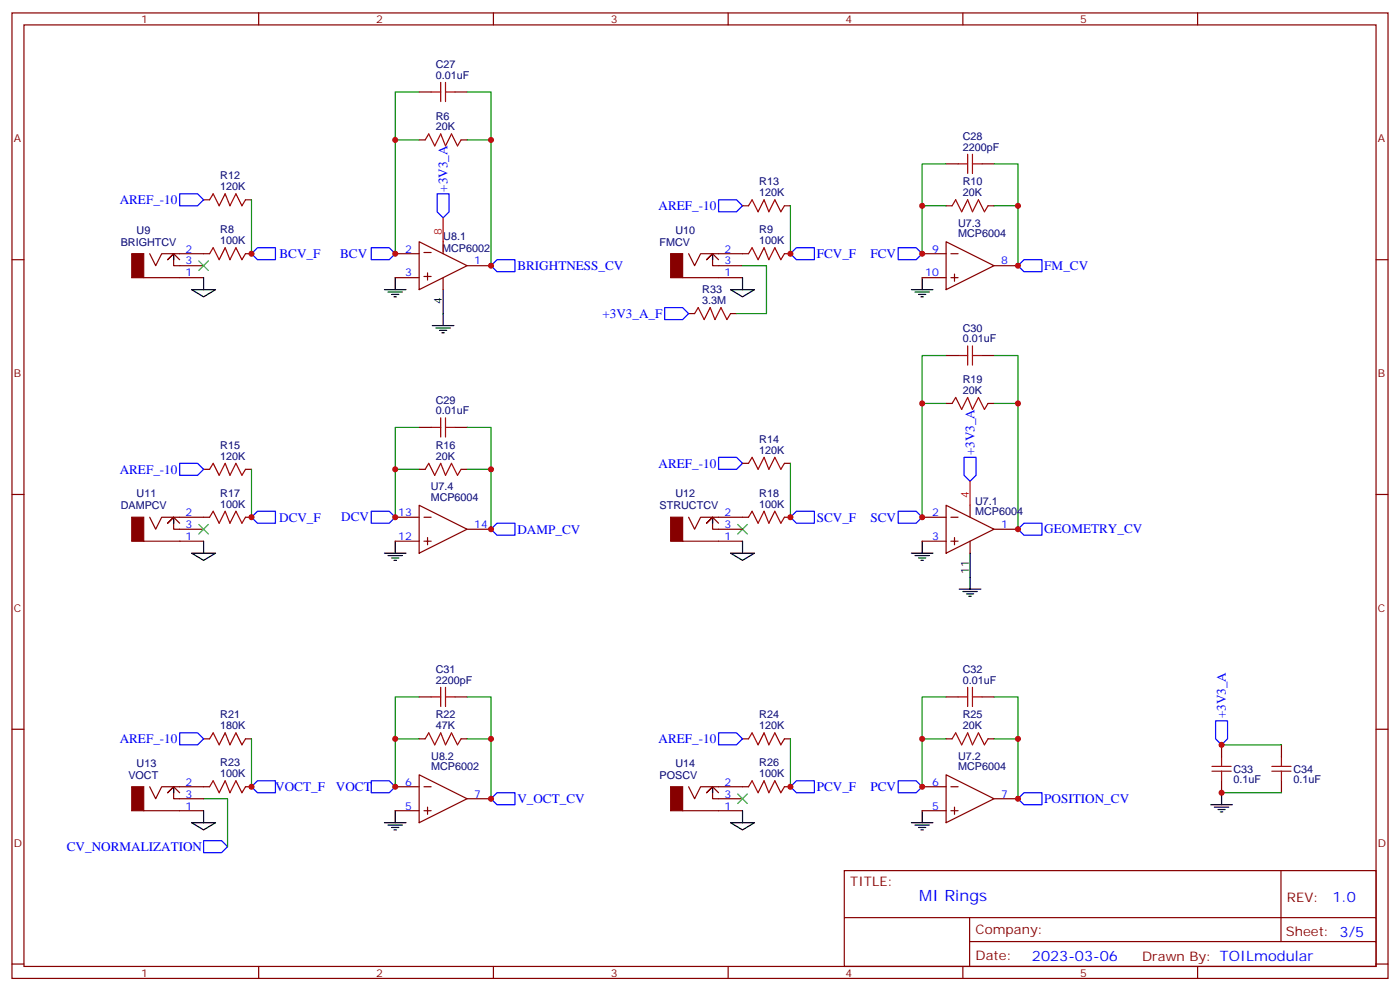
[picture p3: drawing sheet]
<svg xmlns="http://www.w3.org/2000/svg" width="412mm" height="292mm" viewBox="0 0 412 292" stroke-linecap="round" stroke-linejoin="round" font-family="sans-serif">
<g fill="none" stroke="#870000" stroke-width=".35">
<path d="M3.5 3.8h405.4v284.3h-405.4zM7.1 7.3h398.2v277.3h-398.2zM76.2 3.8v3.5M145.3 3.8v3.5M214.5 3.8v3.5M283.6 3.8v3.5M352.8 3.8v3.5M123.5 27.1h3.5M134.1 27.1h3.5M60 58.8h1.7M72.3 58.8h1.8M123.5 41.2h1.7"/>
<path d="M135.8 41.2h1.8M278.7 48.3h3.5M289.3 48.3h3.5M3.5 76.5h3.6M44.1 74.7l1.8 3.5 1.7-3.5h14.1M52.9 76.5l-1.7-1.8-1.8 1.8 1.8-1.8v3.5h8.8M72.3 74.7h1.8M116.4 74.7h7.1M123.5 71.2l14.1 7-14.1 7.1zM124.9 74.4h2.1M130.5 71.2v3.5M137.6 78.2h7"/>
<path d="M202.8 74.7l1.8 3.5 1.8-3.5h14.1M211.7 76.5l-1.8-1.8-1.8 1.8 1.8-1.8v3.5h8.8M218.7 60.6h1.8M231.1 74.7h1.7M231.1 60.6h1.7M271.6 74.7h7.1M278.7 71.2l14.1 7-14.1 7.1zM278.7 60.6h1.8M280.1 74.7h2.1M291 60.6h1.8M292.8 78.2h7.1M405.3 76.5h3.6"/>
<path d="M42.3 81.8h17.7M116.4 81.8h7.1M124.9 81.4h2.1M125.9 80.4v2.1M130.5 81.8v3.5M201.1 81.8h17.6M202.8 92.4h1.8M215.2 92.4h1.8M271.6 81.8h7.1M280.1 81.8h2.1M281.2 80.7v2.1M278.7 104.7h3.5"/>
<path d="M278.7 118.8h1.8M289.3 104.7h3.5M291 118.8h1.8M60 138.2h1.7M72.3 138.2h1.8M123.5 138.2h1.7M123.5 125.9h3.5M134.1 125.9h3.5M135.8 138.2h1.8M218.7 136.5h1.8M231.1 136.5h1.7M3.5 145.6h3.6"/>
<path d="M42.3 159.4h17.7M44.1 152.3l1.8 3.6 1.7-3.6h14.1M52.9 154.1l-1.7-1.8-1.8 1.8 1.8-1.8v3.6h8.8M72.3 152.3h1.8M116.4 152.3h7.1M116.4 159.4h7.1M123.5 148.8l14.1 7.1-14.1 7zM124.9 152.3h2.1M124.9 159.4h2.1M125.9 158.3v2.1M137.6 155.9h7M201.1 159.4h17.6"/>
<path d="M202.8 152.3l1.8 3.6 1.8-3.6h14.1M211.7 154.1l-1.8-1.8-1.8 1.8 1.8-1.8v3.6h8.8M231.1 152.3h1.7M271.6 152.3h7.1M271.6 159.4h7.1M278.7 148.8l14.1 7.1-14.1 7zM280.1 152.3h2.1M280.1 159.4h2.1M281.2 158.3v2.1M285.8 148.8v3.5M285.8 159.4v3.5M292.8 155.9h7.1"/>
<path d="M405.3 145.6h3.6M3.5 214.8h3.6M60 217.6h1.7M72.3 217.6h1.8M123.5 217.6h1.7M123.5 205.2h3.5M134.1 205.2h3.5M135.8 217.6h1.8M218.7 217.6h1.8M231.1 217.6h1.7M278.7 217.6h1.8M278.7 205.2h3.5"/>
<path d="M289.3 205.2h3.5M291 217.6h1.8M359.8 219.4v3.5M377.5 219.4v3.5M405.3 214.8h3.6M42.3 238.8h17.7M44.1 231.7l1.8 3.5 1.7-3.5h14.1M52.9 233.5l-1.7-1.8-1.8 1.8 1.8-1.8v3.5h8.8M72.3 231.7h1.8M116.4 231.7h7.1M116.4 238.8h7.1M123.5 228.2l14.1 7-14.1 7.1z"/>
<path d="M124.9 231.7h2.1M124.9 238.8h2.1M125.9 237.7v2.1M137.6 235.2h7M201.1 238.8h17.6M202.8 231.7l1.8 3.5 1.8-3.5h14.1M211.7 233.5l-1.8-1.8-1.8 1.8 1.8-1.8v3.5h8.8M231.1 231.7h1.7M271.6 231.7h7.1M271.6 238.8h7.1M278.7 228.2l14.1 7-14.1 7.1zM280.1 231.7h2.1"/>
<path d="M280.1 238.8h2.1M281.2 237.7v2.1M292.8 235.2h7.1M359.8 229.9v3.6M377.5 229.9v3.6M248.7 256.4h156.6v28.2h-156.6zM377.3 256.4v20.9M248.7 270.2h156.5M285.6 277.3h119.6M285.6 270.2v14.2M3.5 283.9h3.6M76.2 284.6v3.5"/>
<path d="M145.3 284.6v3.5M214.5 284.6v3.5M283.6 284.6v3.5M352.8 284.6v3.5M405.3 283.9h3.6"/>
</g>
<g fill="none" stroke="#a10000" stroke-width=".35">
<path d="M127 27.1h2.8M129.8 24.3v5.6M131.2 24.3v5.6M131.2 27.1h2.9M61.7 58.8l1.1-1.7 1.8 3.5 1.7-3.5 1.4 3.5 1.8-3.5 1.8 3.5 1-1.8M125.2 41.2l1.1-1.8 1.8 3.6 1.7-3.6 1.4 3.6 1.8-3.6 1.8 3.6 1-1.8M282.2 48.3h2.8M285 45.4v5.7M286.5 45.4v5.7M286.5 48.3h2.8M61.7 74.7l1.1-1.7 1.8 3.5 1.7-3.5 1.4 3.5 1.8-3.5 1.8 3.5 1-1.8M220.5 74.7l1-1.7 1.8 3.5 1.8-3.5 1.4 3.5 1.7-3.5 1.8 3.5 1.1-1.8"/>
<path d="M220.5 60.6l1-1.8 1.8 3.6 1.8-3.6 1.4 3.6 1.7-3.6 1.8 3.6 1.1-1.8M280.5 60.6l1-1.8 1.8 3.6 1.7-3.6 1.5 3.6 1.7-3.6 1.8 3.6 1-1.8M204.6 92.4l1.1-1.8 1.7 3.5 1.8-3.5 1.4 3.5 1.8-3.5 1.7 3.5 1.1-1.7M280.5 118.8l1-1.7 1.8 3.5 1.7-3.5 1.5 3.5 1.7-3.5 1.8 3.5 1-1.8M282.2 104.7h2.8M285 101.9v5.6M286.5 101.9v5.6M286.5 104.7h2.8M61.7 138.2l1.1-1.7 1.8 3.5 1.7-3.5 1.4 3.5 1.8-3.5 1.8 3.5 1-1.8M125.2 138.2l1.1-1.7 1.8 3.5 1.7-3.5 1.4 3.5 1.8-3.5 1.8 3.5 1-1.8M127 125.9h2.8M129.8 123v5.7"/>
<path d="M131.2 123v5.7M131.2 125.9h2.9M220.5 136.5l1-1.8 1.8 3.5 1.8-3.5 1.4 3.5 1.7-3.5 1.8 3.5 1.1-1.7M61.7 152.3l1.1-1.7 1.8 3.5 1.7-3.5 1.4 3.5 1.8-3.5 1.8 3.5 1-1.8M220.5 152.3l1-1.7 1.8 3.5 1.8-3.5 1.4 3.5 1.7-3.5 1.8 3.5 1.1-1.8M61.7 217.6l1.1-1.8 1.8 3.6 1.7-3.6 1.4 3.6 1.8-3.6 1.8 3.6 1-1.8M125.2 217.6l1.1-1.8 1.8 3.6 1.7-3.6 1.4 3.6 1.8-3.6 1.8 3.6 1-1.8M127 205.2h2.8M129.8 202.4v5.7M131.2 202.4v5.7M131.2 205.2h2.9M220.5 217.6l1-1.8 1.8 3.6 1.8-3.6 1.4 3.6 1.7-3.6 1.8 3.6 1.1-1.8"/>
<path d="M280.5 217.6l1-1.8 1.8 3.6 1.7-3.6 1.5 3.6 1.7-3.6 1.8 3.6 1-1.8M282.2 205.2h2.8M285 202.4v5.7M286.5 202.4v5.7M286.5 205.2h2.8M61.7 231.7l1.1-1.8 1.8 3.6 1.7-3.6 1.4 3.6 1.8-3.6 1.8 3.6 1-1.8M220.5 231.7l1-1.8 1.8 3.6 1.8-3.6 1.4 3.6 1.7-3.6 1.8 3.6 1.1-1.8M357 227.1h5.7M357 225.7h5.7M359.8 222.9v2.8M359.8 227.1v2.8M374.6 227.1h5.7"/>
<path d="M374.6 225.7h5.7M377.5 222.9v2.8M377.5 227.1v2.8"/>
</g>
<g fill="none" stroke="#00f" stroke-width=".35">
<path d="M52.9 57.1h5.3l1.8 1.7-1.8 1.8h-5.3zM128.8 57.1h3.5v5.3l-1.8 1.7-1.7-1.7zM211.7 58.8h5.3l1.7 1.8-1.7 1.8h-5.3zM74.1 74.7l1.7-1.7h5.3v3.5h-5.3zM109.4 73h5.3l1.7 1.7-1.7 1.8h-5.3zM144.6 78.2l1.8-1.7h5.3v3.5h-5.3zM232.8 74.7l1.8-1.7h5.3v3.5h-5.3zM264.6 73h5.3l1.7 1.7-1.7 1.8h-5.3zM299.9 78.2l1.7-1.7h5.3v3.5h-5.3zM195.8 90.6h5.3l1.7 1.8-1.7 1.7h-5.3zM52.9 136.5h5.3l1.8 1.7-1.8 1.8h-5.3zM211.7 134.7h5.3l1.7 1.8-1.7 1.7h-5.3z"/>
<path d="M284 134.7h3.5v5.3l-1.7 1.7-1.8-1.7zM74.1 152.3l1.7-1.7h5.3v3.5h-5.3zM109.4 150.6h5.3l1.7 1.7-1.7 1.8h-5.3zM144.6 155.9l1.8-1.8h5.3v3.5h-5.3zM232.8 152.3l1.8-1.7h5.3v3.5h-5.3zM264.6 150.6h5.3l1.7 1.7-1.7 1.8h-5.3zM299.9 155.9l1.7-1.8h5.3v3.5h-5.3zM52.9 215.8h5.3l1.8 1.8-1.8 1.8h-5.3zM211.7 215.8h5.3l1.7 1.8-1.7 1.8h-5.3zM358.1 212.3h3.5v5.3l-1.8 1.8-1.7-1.8zM74.1 231.7l1.7-1.8h5.3v3.6h-5.3zM109.4 229.9h5.3l1.7 1.8-1.7 1.8h-5.3z"/>
<path d="M144.6 235.2l1.8-1.7h5.3v3.5h-5.3zM232.8 231.7l1.8-1.8h5.3v3.6h-5.3zM264.6 229.9h5.3l1.7 1.8-1.7 1.8h-5.3zM299.9 235.2l1.7-1.7h5.3v3.5h-5.3zM60 247.6h5.3l1.7 1.7-1.7 1.8h-5.3z"/>
</g>
<g fill="none" stroke="#008700" stroke-width=".35">
<path d="M123.5 27.1h-7.1v47.6M137.6 27.1h7v51.1M74.1 58.8v15.9M116.4 41.2h7.1M137.6 41.2h7M278.7 48.3h-7.1v26.4M292.8 48.3h7.1v29.9M218.7 78.2h7.1v14.2h-8.8M232.8 60.6v14.1M271.6 60.6h7.1M292.8 60.6h7.1M271.6 118.8h7.1"/>
<path d="M278.7 104.7h-7.1v47.6M292.8 104.7h7.1v51.2M292.8 118.8h7.1M74.1 138.2v14.1M116.4 138.2h7.1M123.5 125.9h-7.1v26.4M137.6 125.9h7v30M137.6 138.2h7M232.8 136.5v15.8M74.1 217.6v14.1M116.4 217.6h7.1M123.5 205.2h-7.1v26.5"/>
<path d="M137.6 205.2h7v30M137.6 217.6h7M232.8 217.6v14.1M271.6 217.6h7.1M278.7 205.2h-7.1v26.5M292.8 205.2h7.1v30M292.8 217.6h7.1M359.8 219.4h17.7M60 235.2h7v14.1M359.8 233.5h17.7"/>
</g>
<g fill="none" stroke="#000" stroke-width=".35">
<path d="M51.2 74.7v1.8M209.9 74.7v1.8M56.4 85.3h7.1l-3.5 2.1zM60 81.8v3.5M113.2 85.3h6.4M114.3 86h4.2M115.4 86.7h2.1M116.1 87.4h.7M116.4 81.8v3.5M127.4 95.9h6.3M128.4 96.6h4.2M129.5 97.3h2.1"/>
<path d="M130.2 98h.7M130.5 85.3v10.6M215.2 85.3h7l-3.5 2.1zM218.7 81.8v3.5M268.5 85.3h6.3M269.5 86h4.3M270.6 86.7h2.1M271.3 87.4h.7M271.6 81.8v3.5M51.2 152.3v1.8M60 159.4v3.5M116.4 159.4v3.5"/>
<path d="M209.9 152.3v1.8M218.7 159.4v3.5M271.6 159.4v3.5M56.4 162.9h7.1l-3.5 2.1zM113.2 162.9h6.4M114.3 163.6h4.2M115.4 164.3h2.1M116.1 165h.7M215.2 162.9h7l-3.5 2.1zM268.5 162.9h6.3M269.5 163.6h4.3M270.6 164.3h2.1"/>
<path d="M271.3 165h.7M282.6 173.5h6.3M283.6 174.2h4.3M284.7 174.9h2.1M285.4 175.6h.7M285.8 162.9v10.6M51.2 231.7v1.8M60 238.8v3.5M116.4 238.8v3.5M209.9 231.7v1.8M218.7 238.8v3.5M271.6 238.8v3.5"/>
<path d="M356.7 237h6.3M357.7 237.7h4.2M358.8 238.4h2.1M359.5 239.1h.7M359.8 233.5v3.5M56.4 242.3h7.1l-3.5 2.1zM113.2 242.3h6.4M114.3 243h4.2M115.4 243.7h2.1M116.1 244.4h.7M215.2 242.3h7l-3.5 2.1zM268.5 242.3h6.3"/>
<path d="M269.5 243h4.3M270.6 243.7h2.1M271.3 244.4h.7"/>
</g>
<g fill="#870000" stroke="#870000" stroke-width=".35">
<path d="M38.8 74.7h3.5v7.1h-3.5z"/>
<path d="M197.6 74.7h3.5v7.1h-3.5z"/>
<path d="M38.8 152.3h3.5v7.1h-3.5z"/>
<path d="M197.6 152.3h3.5v7.1h-3.5z"/>
<path d="M38.8 231.7h3.5v7.1h-3.5z"/>
<path d="M197.6 231.7h3.5v7.1h-3.5z"/>
</g>
<path d="M58.6 76.8l2.8 2.9M61.4 76.8l-2.8 2.9M58.6 154.4l2.8 2.9M61.4 154.4l-2.8 2.9M217.3 154.4l2.8 2.9M220.1 154.4l-2.8 2.9M217.3 233.8l2.8 2.8M220.1 233.8l-2.8 2.8" fill="none" stroke="#3c3" stroke-width=".35"/>
<path d="M130.5 64.1v7.1M285.8 141.7v7.1" fill="none" stroke="#f00" stroke-width=".35"/>
<g fill="#c00">
<circle cx="144.6" cy="41.2" r=".88"/>
<circle cx="271.6" cy="60.6" r=".88"/>
<circle cx="299.9" cy="60.6" r=".88"/>
<circle cx="144.6" cy="138.2" r=".88"/>
<circle cx="299.9" cy="118.8" r=".88"/>
<circle cx="271.6" cy="118.8" r=".88"/>
<circle cx="144.6" cy="217.6" r=".88"/>
<circle cx="299.9" cy="217.6" r=".88"/>
<circle cx="271.6" cy="217.6" r=".88"/>
<circle cx="359.8" cy="219.4" r=".88"/>
<circle cx="359.8" cy="233.5" r=".88"/>
<circle cx="144.6" cy="78.2" r=".88"/>
<circle cx="144.6" cy="235.2" r=".88"/>
<circle cx="299.9" cy="235.2" r=".88"/>
<circle cx="299.9" cy="155.9" r=".88"/>
<circle cx="144.6" cy="155.9" r=".88"/>
<circle cx="299.9" cy="78.2" r=".88"/>
<circle cx="116.4" cy="138.2" r=".88"/>
<circle cx="116.4" cy="41.2" r=".88"/>
<circle cx="116.4" cy="217.6" r=".88"/>
<circle cx="74.1" cy="231.7" r=".88"/>
<circle cx="116.4" cy="231.7" r=".88"/>
<circle cx="74.1" cy="152.3" r=".88"/>
<circle cx="74.1" cy="74.7" r=".88"/>
<circle cx="271.6" cy="74.7" r=".88"/>
<circle cx="232.8" cy="74.7" r=".88"/>
<circle cx="271.6" cy="152.3" r=".88"/>
<circle cx="232.8" cy="152.3" r=".88"/>
<circle cx="271.6" cy="231.7" r=".88"/>
<circle cx="232.8" cy="231.7" r=".88"/>
<circle cx="116.4" cy="74.7" r=".88"/>
<circle cx="116.4" cy="152.3" r=".88"/>
</g>
<text font-size="4.6" fill="#00f" x="270.8" y="265.4">MI Rings</text>
<g font-size="4.2" fill="#00f">
<text x="392.5" y="265.7">1.0</text>
<text x="304" y="283">2023-03-06</text>
</g>
<g font-size="3.9" fill="#00f">
<text x="131.9" y="56.5" transform="rotate(-90 131.9 56.5)">+3V3_A</text>
<text x="35.3" y="60.1">AREF_-10</text>
<text x="194" y="61.9">AREF_-10</text>
<text x="82.3" y="76">BCV_F</text>
<text x="100.2" y="76">BCV</text>
<text x="240.6" y="76">FCV_F</text>
<text x="256.4" y="76">FCV</text>
<text x="152.4" y="79.5">BRIGHTNESS_CV</text>
<text x="307.6" y="79.5">FM_CV</text>
<text x="177.4" y="93.6">+3V3_A_F</text>
<text x="194" y="137.7">AREF_-10</text>
<text x="287.1" y="134.1" transform="rotate(-90 287.1 134.1)">+3V3_A</text>
<text x="35.3" y="139.5">AREF_-10</text>
<text x="82.2" y="153.6">DCV_F</text>
<text x="100.5" y="153.6">DCV</text>
<text x="240.6" y="153.6">SCV_F</text>
<text x="256.4" y="153.6">SCV</text>
<text x="152.4" y="157.2">DAMP_CV</text>
<text x="307.6" y="157.1">GEOMETRY_CV</text>
<text x="361.1" y="211.6" transform="rotate(-90 361.1 211.6)">+3V3_A</text>
<text x="35.3" y="218.9">AREF_-10</text>
<text x="194" y="218.9">AREF_-10</text>
<text x="81.1" y="233">VOCT_F</text>
<text x="98.9" y="233">VOCT</text>
<text x="240.6" y="233">PCV_F</text>
<text x="256.4" y="233">PCV</text>
<text x="152.4" y="236.6">V_OCT_CV</text>
<text x="307.6" y="236.6">POSITION_CV</text>
<text x="19.7" y="250.6">CV_NORMALIZATION</text>
</g>
<g font-size="3.9" fill="#800">
<text x="250.5" y="261">TITLE:</text>
<text x="379.1" y="265.7">REV:</text>
<text x="287.4" y="275.2">Company:</text>
<text x="378.7" y="275.8">Sheet: 3/5</text>
<text x="287.4" y="282.9">Date:</text>
<text x="336.4" y="282.9">Drawn By: TOILmodular</text>
</g>
<g font-size="3.2" fill="#800">
<text x="41.6" y="6.8">1</text>
<text x="110.8" y="6.8">2</text>
<text x="179.9" y="6.8">3</text>
<text x="249.1" y="6.8">4</text>
<text x="318.2" y="6.8">5</text>
<text x="4.1" y="41.9">A</text>
<text x="405.9" y="41.9">A</text>
<text x="4.1" y="111.1">B</text>
<text x="405.9" y="111.1">B</text>
<text x="4.1" y="180.2">C</text>
<text x="405.9" y="180.2">C</text>
<text x="4.1" y="249.3">D</text>
<text x="405.9" y="249.3">D</text>
<text x="41.6" y="287.6">1</text>
<text x="110.8" y="287.6">2</text>
<text x="179.9" y="287.6">3</text>
<text x="249.1" y="287.6">4</text>
<text x="318.2" y="287.6">5</text>
</g>
<g font-size="3.2" fill="#000080">
<text x="128.4" y="23.2">0.01uF</text>
<text x="128.4" y="20.1">C27</text>
<text x="128.4" y="35.2">R6</text>
<text x="128.4" y="38.4">20K</text>
<text x="283.6" y="41.3">C28</text>
<text x="283.6" y="44.4">2200pF</text>
<text x="64.9" y="52.8">R12</text>
<text x="64.9" y="56">120K</text>
<text x="223.6" y="57.8">120K</text>
<text x="223.6" y="54.6">R13</text>
<text x="283.6" y="57.8">20K</text>
<text x="283.6" y="54.6">R10</text>
<text x="40.2" y="68.8">U9</text>
<text x="64.9" y="71.9">100K</text>
<text x="64.9" y="68.7">R8</text>
<text x="130.6" y="70.6">U8.1</text>
<text x="199" y="68.8">U10</text>
<text x="223.6" y="71.9">100K</text>
<text x="223.6" y="68.7">R9</text>
<text x="282.2" y="69.9">MCP6004</text>
<text x="282.2" y="66.8">U7.3</text>
<text x="35.6" y="72.3">BRIGHTCV</text>
<text x="130.3" y="74.1">MCP6002</text>
<text x="194.3" y="72.3">FMCV</text>
<text x="206.9" y="89.5">3.3M</text>
<text x="206.9" y="86.4">R33</text>
<text x="283.6" y="100.8">0.01uF</text>
<text x="283.6" y="97.7">C30</text>
<text x="283.6" y="112.8">R19</text>
<text x="128.4" y="118.9">C29</text>
<text x="283.6" y="116">20K</text>
<text x="128.4" y="122">0.01uF</text>
<text x="223.6" y="130.5">R14</text>
<text x="64.9" y="135.4">120K</text>
<text x="64.9" y="132.2">R15</text>
<text x="128.4" y="135.4">20K</text>
<text x="128.4" y="132.2">R16</text>
<text x="223.6" y="133.6">120K</text>
<text x="35.6" y="149.9">DAMPCV</text>
<text x="40.2" y="146.4">U11</text>
<text x="64.9" y="149.5">100K</text>
<text x="64.9" y="146.3">R17</text>
<text x="126.9" y="147.5">MCP6004</text>
<text x="126.9" y="144.4">U7.4</text>
<text x="194.3" y="149.9">STRUCTCV</text>
<text x="199" y="146.4">U12</text>
<text x="223.6" y="149.5">100K</text>
<text x="223.6" y="146.3">R18</text>
<text x="287.2" y="148.6">U7.1</text>
<text x="287.2" y="151.7">MCP6004</text>
<text x="128.4" y="201.4">2200pF</text>
<text x="128.4" y="198.3">C31</text>
<text x="283.6" y="201.4">0.01uF</text>
<text x="283.6" y="198.3">C32</text>
<text x="64.9" y="214.8">180K</text>
<text x="64.9" y="211.6">R21</text>
<text x="128.4" y="214.8">47K</text>
<text x="128.4" y="211.6">R22</text>
<text x="223.6" y="214.8">120K</text>
<text x="223.6" y="211.6">R24</text>
<text x="283.6" y="214.8">20K</text>
<text x="283.6" y="211.6">R25</text>
<text x="40.2" y="225.8">U13</text>
<text x="64.9" y="225.7">R23</text>
<text x="127" y="226.8">MCP6002</text>
<text x="127" y="223.7">U8.2</text>
<text x="199" y="225.8">U14</text>
<text x="223.6" y="225.7">R26</text>
<text x="282.2" y="226.8">MCP6004</text>
<text x="282.2" y="223.7">U7.2</text>
<text x="363.4" y="227.6">C33</text>
<text x="381" y="227.6">C34</text>
<text x="37.8" y="229.3">VOCT</text>
<text x="64.9" y="228.9">100K</text>
<text x="194.3" y="229.3">POSCV</text>
<text x="223.6" y="228.9">100K</text>
<text x="363.4" y="230.7">0.1uF</text>
<text x="381" y="230.7">0.1uF</text>
</g>
<g font-size="3.2" fill="#f00">
<text x="130.2" y="69.1" transform="rotate(-90 130.2 69.1)">8</text>
<text x="285.4" y="146.7" transform="rotate(-90 285.4 146.7)">4</text>
</g>
<g font-size="3.2" fill="#00f">
<text x="54.7" y="74.4">2</text>
<text x="54.7" y="77.9">3</text>
<text x="119.3" y="74.4">2</text>
<text x="139.7" y="77.9">1</text>
<text x="213.4" y="74.4">2</text>
<text x="213.4" y="77.9">3</text>
<text x="274.6" y="74.4">9</text>
<text x="294.9" y="77.9">8</text>
<text x="54.7" y="81.4">1</text>
<text x="119.3" y="81.4">3</text>
<text x="213.4" y="81.4">1</text>
<text x="272.5" y="81.4">10</text>
<text x="54.7" y="152">2</text>
<text x="54.7" y="155.5">3</text>
<text x="117.3" y="152">13</text>
<text x="139.7" y="155.5">14</text>
<text x="213.4" y="152">2</text>
<text x="213.4" y="155.5">3</text>
<text x="274.6" y="152">2</text>
<text x="294.9" y="155.5">1</text>
<text x="54.7" y="159">1</text>
<text x="117.3" y="159">12</text>
<text x="213.4" y="159">1</text>
<text x="274.6" y="159">3</text>
<text x="54.7" y="231.4">2</text>
<text x="119.3" y="231.4">6</text>
<text x="213.4" y="231.4">2</text>
<text x="274.6" y="231.4">6</text>
<text x="54.7" y="238.4">1</text>
<text x="54.7" y="234.9">3</text>
<text x="119.3" y="238.4">5</text>
<text x="139.7" y="234.9">7</text>
<text x="213.4" y="238.4">1</text>
<text x="213.4" y="234.9">3</text>
<text x="274.6" y="238.4">5</text>
<text x="294.9" y="234.9">7</text>
</g>
<g font-size="3.2">
<text x="130.2" y="89.4" transform="rotate(-90 130.2 89.4)">4</text>
<text x="285.4" y="169.1" transform="rotate(-90 285.4 169.1)">11</text>
</g>
</svg>
